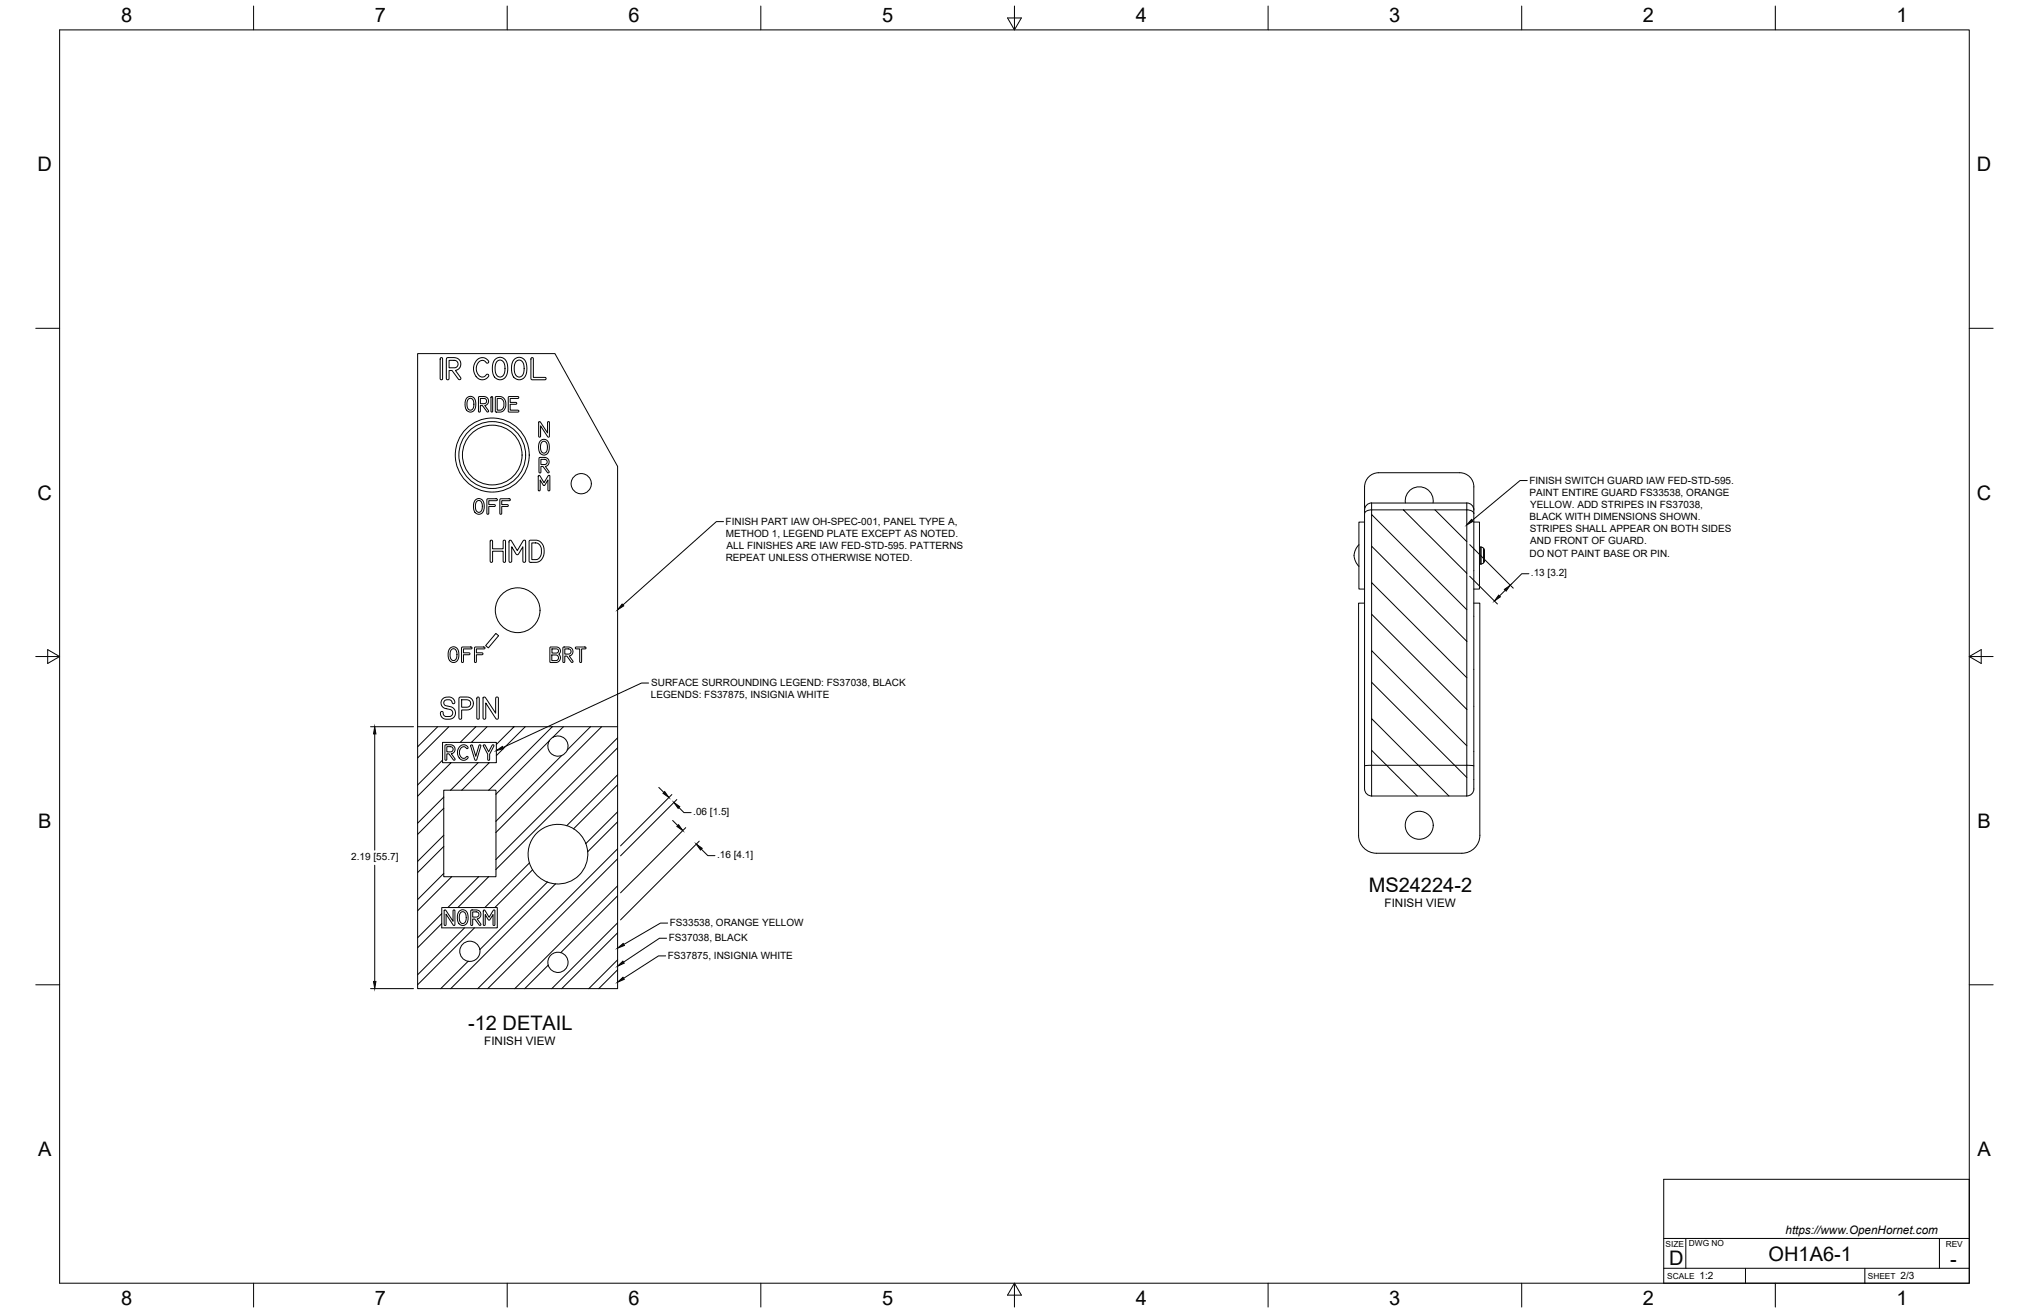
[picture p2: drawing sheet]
<svg xmlns="http://www.w3.org/2000/svg" width="864mm" height="559mm" viewBox="0 0 864 559" stroke-linecap="round" stroke-linejoin="round" font-family="sans-serif">
<!-- layer: Visible -->
<g fill="none" stroke="#000" stroke-width=".43">
<path d="M177.8 150.5h58.4l26.7 48v222.3h-85.1zM187.4 152.4l.6-.2 .4 .5v8.5l-.4 .4-.7-.4zM190.1 152.4l4-.1 1.6 1 .4 1.3-.2 1.6-.8 .9-1.3 .5 2.3 3.1-.2 .8-.8-.1-2.7-3.7h-1.3v3.6l-.4 .3-.6-.2zM191.1 153.4h2.6l.7 .3 .6 1.1-.5 1.2-.7 .5h-2.7zM203 153.2l1.2-.8 1.5-.2 1.1 .4 1.2 1.1-.1 .7-.6 .2-1.4-1.2-1.3 .1-1.2 1.1-.6 1.4 .1 2 1.2 2 1.5 .5 1.6-1.2 .7 .2-.2 .9-1.3 1-1.3 .2-1.3-.3-1.2-1.1-.6-1.2-.4-2.7 .4-1.6zM210.7 153l1.4-.8 1.9 .1 1.3 1.1 .7 2.1v2.7l-.7 2.1-.6 .7-1.3 .6-1.7-.2a5.7 5.7 0 0 1-1.8-7.1zM211.7 153.7l1-.5 .9 .2 .8 .8 .4 1.2 .1 2-.3 1.6-.6 1-.9 .4-1.4-.4-.9-1.7v-2.7zM218.8 153l1.4-.8 1.9 .1 1.3 1.1 .8 2.1v2.7l-.8 2.1-1.7 1.2-1.8-.1a5.7 5.7 0 0 1-1.8-7.1zM219.8 153.7l1.1-.5 .8 .2 .8 .8 .5 1.2 .1 2-.4 1.8-.6 .8-.9 .5-1.4-.6-.8-1.6-.1-2.7zM226.1 152.4l.6-.2 .3 .5v7.9h5.1l.3 .4-.2 .5-6.1-.1zM198.7 169.3l.9-.5h1.3l.9 .6 .5 .9 .1 3.1-.5 1.1-.8 .7h-1.6l-1.2-1.1-.3-2.7zM199.3 169.9l1.3-.4 .9 1.2 .1 2.4-.5 1-.5 .4-1.1-.2-.6-.9-.1-1.8z"/>
<path d="M203.7 168.9l2.5-.1 1.5 .9 .2 .8-.1 1.1-.5 .6-1 .4 1.6 2.2-.1 .5-.6-.1-1.9-2.6h-.9v2.6h-.7zM204.4 169.6l2.4 .2 .3 .9-.2 .7-.6 .4h-1.9zM209 168.9l.5-.1 .2 .3v6l-.3 .3-.4-.2zM210.9 169l2.6-.1 .9 .5 .7 1.1 .1 2.7-.7 1.4-.8 .6h-2.8zM211.6 169.6l2 .2 .8 1.2v2.2l-1.1 1.3-1.7 .1zM216.4 168.9l4.4 .1-.4 .6h-3.3v1.7h2.5l.3 .4-.3 .4h-2.5v2.5h3.5l.3 .3-.2 .4-4.3-.1zM229.3 179.6l.7 .1 3 4.6v-4.5l.3-.3 .5 .1-.1 6.3-.6-.1-3-4.6v4.5l-.3 .3-.5-.1zM229.5 194.8l2.5-.1 1.4 .9 .3 1-.1 .8-.6 .7-.9 .4 1.6 2.2-.2 .5-.5-.1-1.9-2.6h-.9v2.5l-.3 .3-.4-.2zM230 187.6l.9-.5 .9-.1 1.1 .5 .6 .9 .2 3.1-.5 1.2-.8 .8-1.8-.1-1-1-.4-2.7zM230.2 195.5l2.3 .2 .4 .7-.2 .8-.6 .5h-1.9zM230.6 188.2l.7-.4 .6 .1 1 1.2-.1 2.6-1 1.1-1-.2-.7-1.1v-1.8zM202.3 212.8l1.1-.6 1.1 .1 .8 .5 .5 .9 .3 1.5-.2 2-.5 .9-.9 .7-1.7-.2-1.1-1.5-.1-2.5z"/>
<path d="M202.9 213.4l.7-.4 .7 .1 .9 1.4-.1 2.5-.5 .8-.7 .3-1-.5-.5-1.1v-1.9zM207.3 212.5l3.9-.2 .5 .3-.4 .5h-3.3v1.7h2.5l.3 .4-.3 .4h-2.5v2.9l-.4 .4-.4-.3zM212.9 212.4l3.8-.1 .5 .4-.4 .4h-3.2v1.7h2.4l.3 .4-.3 .4h-2.4v3l-.5 .3-.4-.3zM229.2 202.5l.6-.1 1.8 3 1.7-2.9 .7-.1-.2 6.5-.6-.2v-4.4l-1.5 2.3-.5-.2-1.3-2.1v4.3l-.4 .3-.3-.2zM580.8 217.1v-9.9a6 6 0 0 1 6-6h34.5a6 6 0 0 1 6 6v9.9M580.8 217.1v118a3.2 3.2 0 0 0 3 3.7M583.8 214.1h40.5l1.9 .6 .8 1 .3 1.4M583.8 214.1l-1.9 .6-.8 1-.3 1.4M610 214.1a6 6 0 0 0-5.9-6.9 6 6 0 0 0-5.9 6.9M627.3 217.1v118a3.1 3.1 0 0 1-3 3.7h-40.5M208.7 230l.6-.1 .3 .4 .1 3.3h4.4v-3.3l.5-.4 .5 .2-.1 9.2-.8-.3-.1-4.4h-4.4l-.1 4.4-.3 .3-.6-.2zM216.9 230l.7 .1 2.6 4.2 2.5-4.2 .9-.1 .1 8.7-.2 .5-.7 .1-.2-.4-.1-6.2-2.2 3.4-.6-.3-1.9-3.1v6.1l-.4 .5-.6-.1z"/>
<path d="M225.3 230.1h3.7l1.3 .7 .9 1.5 .4 2-.1 1.9-.9 1.8-1.3 1.1-1.1 .2h-2.5l-.4-.2zM226.4 231.1h2.2l1 .7 .7 1.1v3.2l-.8 1.4-.8 .6-2.3 .1zM578.4 231.8a6.2 6.2 0 0 0 0 9.3M580.8 222.2h-2.4v28.5h2.4M627.3 222.2h2.4v28.5h-2.4M629.7 239.4l.6 .6M630.3 232.9h.1M630.3 232.8l-.6 .6M630.3 232.8l.9 .3 .4 .7M631.6 239.1v-5.3v5.4l-1.3 .8M580.8 256.7h-2.5v98.8a7.6 7.6 0 0 0 7.6 7.6h36.3a7.6 7.6 0 0 0 7.7-7.6M627.3 256.7h2.6v98.8"/>
<path d="M630.3 240.1h.1M191.5 275.9l1-.6h.9l1 .5 .7 1 .1 3.1-.5 1.2-.9 .7-1.7-.1-.7-.6-.5-.9-.1-2.4zM192.1 276.5l.7-.4 .7 .1 .9 1.4v2.2l-.4 .9-.8 .4-1-.3-.6-1.2v-1.7zM196.6 275.5l3.9-.1 .4 .3-.3 .5h-3.3v1.6h2.3l.4 .5-.4 .4h-2.3v2.9l-.4 .4-.5-.4zM202.1 275.5l3.9-.1 .4 .4-.3 .4h-3.3v1.6h2.3l.4 .6-.4 .3h-2.3v3l-.4 .3-.4-.3zM211.1 269.6l1.1 1-4.3 5.1-1.2-.9zM234.1 275.5l3.6 .1 .7 .9v1.1a.9 .9 0 0 0 0 1.6v1.5l-.9 1-3.3 .2zM234.9 278.7l2.4 .3 .4 .9-.3 .9-.6 .3-1.9 .1zM234.9 276.2l2.4 .1 .4 .5v.5l-.6 .6h-2.2zM239.6 275.6l2.6-.2 1.3 .8 .3 1.7-.6 .9-.9 .4 1.6 2.2-.1 .5-.7-.2-1.8-2.5h-.9l-.1 2.5-.2 .3-.5-.2zM240.4 276.2l2.2 .2 .5 .8-.3 .8-.7 .4h-1.7zM244.9 275.5l4.1-.1 .4 .2-.2 .5-1.7 .1v5.5l-.2 .2-.6-.2v-5.5l-1.5-.1z"/>
<path d="M188.3 297.5l1.2-.7 2-.1 1.1 .5 .9 1 .1 .8-.5 .5-.5-.1-.5-1.2-.8-.4-1.7 .2-.7 .8 .5 1.4 2.8 .7 1.4 1.4 .3 .9-.2 1.3-1.3 1.3-3 .2-.9-.4-.9-1-.1-1.3 .4-.5 .6 .2 .5 1.6 .8 .3 2-.1 .9-1.2-.2-1-.5-.5-2.7-.7-1.2-.9-.4-1.4zM195.5 296.9l4.2-.1 1.4 1.1 .4 1.3-.3 1.5-1 1.1-1 .3-2.7 .1v3.4l-.4 .5-.5-.1-.3-.6zM196.5 297.8h2.2l1.1 .4 .5 1-.3 1.2-1 .6h-2.5zM203 296.9l.6-.2 .4 .4v8.6l-.5 .4-.6-.5zM205.7 296.8l.5-.1 .4 .2 4.4 6.6v-6.5l.4-.3 .6 .1 .1 8.8-.2 .4-.8-.1-4.3-6.7-.1 6.4-.4 .5-.6-.2zM189.5 317.1l2.5-.1 1.4 .8 .3 .9-.2 1.1-.6 .7-.8 .3 1.6 2.1-.2 .6-.5-.1-1.9-2.6h-.9v2.5l-.3 .3-.5-.2zM190.2 317.8l2.2 .2 .5 .8-.3 .8-.6 .4h-1.8zM195.6 317.8l.7-.6 1.2-.2 1.1 .4 .6 .6-.3 .6-1.3-.8-.9 .2-.8 .8-.4 1.1 .3 1.6 .9 1.1 .8 .1 1.1-.7h.5l.1 .5-.9 .8-.8 .3-1.1-.2-1.3-1.3-.4-2.2zM200.4 317.2h.7l1.4 4.7 1.4-4.6 .4-.3 .4 .3-2 6.3-.7-.4zM205.8 317.1l.7 .1 1.5 2.8 1.5-2.9h.7l-.1 .6a6.4 6.4 0 0 0-1.7 5.6l-.3 .3-.5-.2v-2.4l-1.9-3.5zM188.9 336.3h22.2v36.8h-22.2zM580.8 326l2.6-.3h41.3l2.6 .3"/>
<path d="M244.2 352.7a12.7 12.7 0 0 0-19.6 9.8 12.7 12.7 0 0 0 18 12.5 12.7 12.7 0 0 0 2.3-21.8l-.8-.5M189.1 387.4h.7l3 4.7v-4.5l.3-.3 .5 .2-.1 6.3-.7-.1-2.9-4.7v4.5l-.3 .4-.5-.2zM195.5 387.8l1-.6h.9l1 .5 .5 .9 .3 1.6-.2 2-.4 .9-1 .7-1.7-.2-1-1.5-.2-2.5zM196 388.5l1.3-.5 .6 .4 .4 .9-.1 2.7-1.1 1-.9-.3-.6-1.1-.1-1.7zM200.4 387.5l2.7-.2 1.2 .8 .3 1.7-.5 .8-1 .5 1.6 2.2-.1 .5-.7-.2-1.8-2.5h-.9l-.1 2.5-.2 .3-.5-.2zM201.2 388.1l2.3 .2 .4 .8-.3 .8-.7 .4h-1.7zM205.8 387.4l.6 .1 1.8 2.9 1.8-3h.6l-.1 6.4-.7-.2v-4.4l-1.6 2.4-.3-.1-1.4-2.3v4.4l-.3 .3-.4-.2zM199.2 409.1a4.3 4.3 0 0 1-2.6-6.8 4.3 4.3 0 0 1 7.3 .7 4.3 4.3 0 0 1-4.1 6.2l-.6-.1"/>
<circle cx="209.5" cy="193.7" r="14.2"/>
<circle cx="209.5" cy="193.7" r="12.7"/>
<circle cx="209.5" cy="193.7" r="15.7"/>
<circle cx="247.4" cy="205.9" r="4.3"/>
<circle cx="220.3" cy="259.7" r="9.5"/>
<circle cx="237.5" cy="317.5" r="4.3"/>
<circle cx="604.1" cy="351.2" r="6"/>
<circle cx="237.5" cy="409.6" r="4.3"/>
</g>
<!-- layer: Visible Narrow -->
<g fill="none" stroke="#000" stroke-width=".43">
<path d="M583.8 214.1v2.9M583.8 217l-2.3 .6-.7 .9M597.3 217h-13.5v2M610.8 217h13.5M624.3 217v13.5M624.3 214.1v2.9M624.3 217l2.4 .6 .6 .9M583.8 232.5v15.4M630.3 232.9v7.2M631.5 233.4v6.1M624.3 244v-13.5l-10.2-10.2-3.3-3.3h-13.5l27 27v15.5M583.8 261.4v15.5"/>
<path d="M624.3 272.9v-13.4l-40.5-40.5v13.5l40.5 40.4v15.5M583.8 290.4v15.5M177.8 309.3h8.5M191.1 309.3h-4.8l-8.5 8.5M195.9 316h4.7M200.6 316l6.7-6.7h11.5l-7.5 7.5v-.8zM202.5 309.3h-11.4l-13.3 13.3M202.5 309.3l-6.6 6.7h-7.5v7.5l-10.6 10.6M202.5 309.3h4.8M211.3 316.8v4.8M218.8 309.3h4.8M233.7 315.4l-22.6 22.6"/>
<path d="M235.1 309.3h-11.5l-12.3 12.3v3h-3M235.1 309.3h4.7M235.1 309.3l-27.1 27M251.3 309.3h-11.5l-4.5 4.5M251.3 309.3h4.8M251.3 309.3l-9.9 9.9M262.9 309.3h-6.8l-45 45M262.9 318.3l-51.8 51.7M262.9 314l-51.8 51.8M583.8 319.3v19.5M624.3 301.9v-13.5l-40.5-40.5v13.5l40.5 40.5v15.5M188.4 323.5v1.1h3.6l-14.2 14.2"/>
<path d="M188.9 339.2l-11.1 11.1M192 324.6h11.5M203.5 324.6h4.8l-11.7 11.7M203.5 324.6l-11.7 11.7M239.1 321.5l-28 28M262.9 334l-18.8 18.7M262.9 329.8l-21.7 21.6M603.2 338.8l-19.4-19.5v-13.4l32.9 32.9M624.3 330.9v-13.5l-40.5-40.5v13.5l40.5 40.5v7.9M188.9 344l-11.1 11.1M188.9 355.5l-11.1 11.1M262.9 349.8l-12.8 12.7"/>
<path d="M262.9 345.5l-13.6 13.5M188.9 360.2l-11.1 11.1M188.9 371.7l-11.1 11.1M192.2 373.1l-14.4 14.5M203.7 373.1l-13.1 13.1h4.3M208 373.1l-13.1 13.1h11.5M225.3 367.3l-18.9 18.9h4.2M226.7 370.2l-16.1 16h1.1v8.7h-9.7l-24.2 24.2M233 375.4l-28.8 28.7M236.4 376.2l-44.5 44.6M262.9 377l-43.8 43.8M262.9 365.5l-55.3 55.3"/>
<path d="M262.9 361.3l-59.6 59.5M188 393.1v-4.3l-10.2 10.3M190.6 386.2h-2.6v2.6M197.7 394.9h-9.7v-1.8l-10.2 10.3M202 394.9h-4.3l-19.9 19.9M262.9 397l-23.8 23.8M262.9 392.7l-28 28.1M262.9 381.3l-24.2 24.1M199.2 409.1l-11.6 11.7M233.3 410.8l-9.9 10M262.9 412.8l-8.1 8M262.9 408.5l-12.3 12.3"/>
</g>
<!-- layer: Border -->
<g fill="none" stroke="#000" stroke-width=".43">
<path d="M25.4 12.7h812.8v533.4h-812.8zM107.9 2.6v10.1M215.9 2.6v10.1M323.8 2.6v10.1M428.8 7.6h5.9l-2.9 5.1zM431.8 2.6v10.1M539.7 2.6v10.1M647.7 2.6v10.1M755.6 2.6v10.1M15.2 139.7h10.2M838.2 139.7h10.1M15.2 279.4h10.2"/>
<path d="M20.3 276.5l5.1 2.9-5.1 3zM838.2 279.4l5.1-2.9v5.9zM838.2 279.4h10.1M15.2 419.1h10.2M838.2 419.1h10.1M107.9 546.1v10.2M215.9 546.1v10.2M323.8 546.1v10.2M431.8 546.1l2.9 5.1h-5.9zM431.8 546.1v10.2M539.7 546.1v10.2M647.7 546.1v10.2"/>
<path d="M755.6 546.1v10.2"/>
</g>
<!-- layer: Titleblock -->
<path d="M708.1 501.9h130.1v44.2h-130.1zM708.1 539.8h130.1M708.1 527.1h130.1M717.5 527.1v12.7M742.9 539.8v6.3M793.7 539.8v6.3M825.5 527.1v12.7" fill="none" stroke="#000" stroke-width=".43"/>
<!-- layer: Leaders -->
<path d="M626.3 221.1l.7 .7-2.7 1.6zM264.8 257.1l.7 .8-2.6 1.6zM211.3 319.4l2.5-1.7 .4 .9zM262.9 411.2l2.2-2.1 .6 .8zM262.9 418l2.3-2.1 .5 .9zM262.9 403.5l2.3-2 .5 .9z" fill="#000" stroke="#000" stroke-width=".43"/>
<path d="M650 204.5h-3l-20.4 16.9M308 222h-3.1l-39.8 35.5M276.1 290.7h-3.1l-59 27.5M283.7 399.3h-3l-15.3 10.2M284.2 392.9h-3.1l-15.6 9.1M283.3 406.8h-3l-14.9 9.6" fill="none" stroke="#000" stroke-width=".43"/>
<!-- layer: FD_Dimensions -->
<g fill="none" stroke="#000" stroke-width=".43">
<path d="M625.6 231.8l18.5 18.5M625.6 245.3l11.7 11.7M640.7 251.2l-2.5 2.4M650.7 244.2h-3l-4.9 4.8M157.7 309.3h18.3M159.5 312.3v49.5M280.4 335.1l2.2 2.1M286 338.2l-21.9 21.8M286.3 349.2l2.2 2.1M288.1 340.3l-24 23.9M289 343.7l2.1 2.1h3.1M291.9 352.2l-27.8 27.8"/>
<path d="M297.6 358l-33.5 33.5M159.5 368.2v49.5M298.5 361.4l2.8 2.8h3M157.7 420.8h18.3"/>
</g>
<path d="M637.9 253.3l.7 .7-2.5 1.8zM640.3 250.8l2.5-1.8-1.8 2.6zM159.5 309.3l.5 3h-1zM282.9 336.9l1.8 2.5-2.5-1.8zM288.1 351.7l.7-.7 1.8 2.5zM286.8 341.5l2.5 1.8-.7 .7zM296.4 359.2l2.5 1.8-.7 .8zM159 417.7h1l-.5 3.1z" fill="#000" stroke="#000" stroke-width=".43"/>
<g font-size="8.5">
<text x="51.6" y="9.4">8</text>
<text x="159.5" y="9.4">7</text>
<text x="267.5" y="9.4">6</text>
<text x="375.4" y="9.3">5</text>
<text x="483.4" y="9.4">4</text>
<text x="591.3" y="9.4">3</text>
<text x="699.3" y="9.4">2</text>
<text x="807.2" y="9.4">1</text>
<text x="16" y="72.9">D</text>
<text x="841.4" y="72.9">D</text>
<text x="16" y="212.6">C</text>
<text x="841.4" y="212.6">C</text>
<text x="16.2" y="352.3">B</text>
<text x="841.7" y="352.3">B</text>
<text x="582.6" y="379.5">MS24224-2</text>
<text x="199.2" y="438.3">-12 DETAIL</text>
<text x="16.2" y="492">A</text>
<text x="841.7" y="492">A</text>
<text x="710.4" y="538.4">D</text>
<text x="752.8" y="536.7">OH1A6-1</text>
<text x="830.1" y="538.8">-</text>
<text x="51.6" y="555.5">8</text>
<text x="159.5" y="555.5">7</text>
<text x="267.5" y="555.5">6</text>
<text x="375.4" y="555.4">5</text>
<text x="483.4" y="555.5">4</text>
<text x="591.3" y="555.5">3</text>
<text x="699.3" y="555.5">2</text>
<text x="807.2" y="555.5">1</text>
</g>
<g font-size="5">
<text x="589.3" y="386.2">FINISH VIEW</text>
<text x="206.1" y="444.9">FINISH VIEW</text>
<text x="760" y="525.2">https://www.OpenHornet.com</text>
</g>
<g font-size="4.3">
<text x="651" y="206.1">FINISH SWITCH GUARD IAW FED-STD-595.</text>
<text x="651" y="211.2">PAINT ENTIRE GUARD FS33538, ORANGE</text>
<text x="651" y="221.5">BLACK WITH DIMENSIONS SHOWN.</text>
<text x="651.3" y="216.3">YELLOW. ADD STRIPES IN FS37038,</text>
<text x="308.9" y="223.6">FINISH PART IAW OH-SPEC-001, PANEL TYPE A,</text>
<text x="651.1" y="226.6">STRIPES SHALL APPEAR ON BOTH SIDES</text>
<text x="308.9" y="228.7">METHOD 1, LEGEND PLATE EXCEPT AS NOTED.</text>
<text x="309.2" y="233.8">ALL FINISHES ARE IAW FED-STD-595. PATTERNS</text>
<text x="651.3" y="231.7">AND FRONT OF GUARD.</text>
<text x="308.9" y="239">REPEAT UNLESS OTHERWISE NOTED.</text>
<text x="651" y="236.9">DO NOT PAINT BASE OR PIN.</text>
<text x="651.6" y="245.3">.13 [3.2]</text>
<text x="277.2" y="292">SURFACE SURROUNDING LEGEND: FS37038, BLACK</text>
<text x="277.1" y="297.1">LEGENDS: FS37875, INSIGNIA WHITE</text>
<text x="295.1" y="346.9">.06 [1.5]</text>
<text x="305.2" y="365.3">.16 [4.1]</text>
<text x="149.5" y="366.1">2.19 [55.7]</text>
<text x="285.1" y="394.1">FS33538, ORANGE YELLOW</text>
<text x="284.7" y="400.6">FS37038, BLACK</text>
<text x="284.2" y="408.1">FS37875, INSIGNIA WHITE</text>
<text x="723.4" y="544.5">1:2</text>
<text x="809" y="544.5">2/3</text>
</g>
<g font-size="3.5">
<text x="708.9" y="530.9">SIZE</text>
<text x="718.9" y="530.5">DWG NO</text>
<text x="828.2" y="530.9">REV</text>
<text x="709.6" y="544.2">SCALE</text>
<text x="795" y="544.2">SHEET</text>
</g>
</svg>
